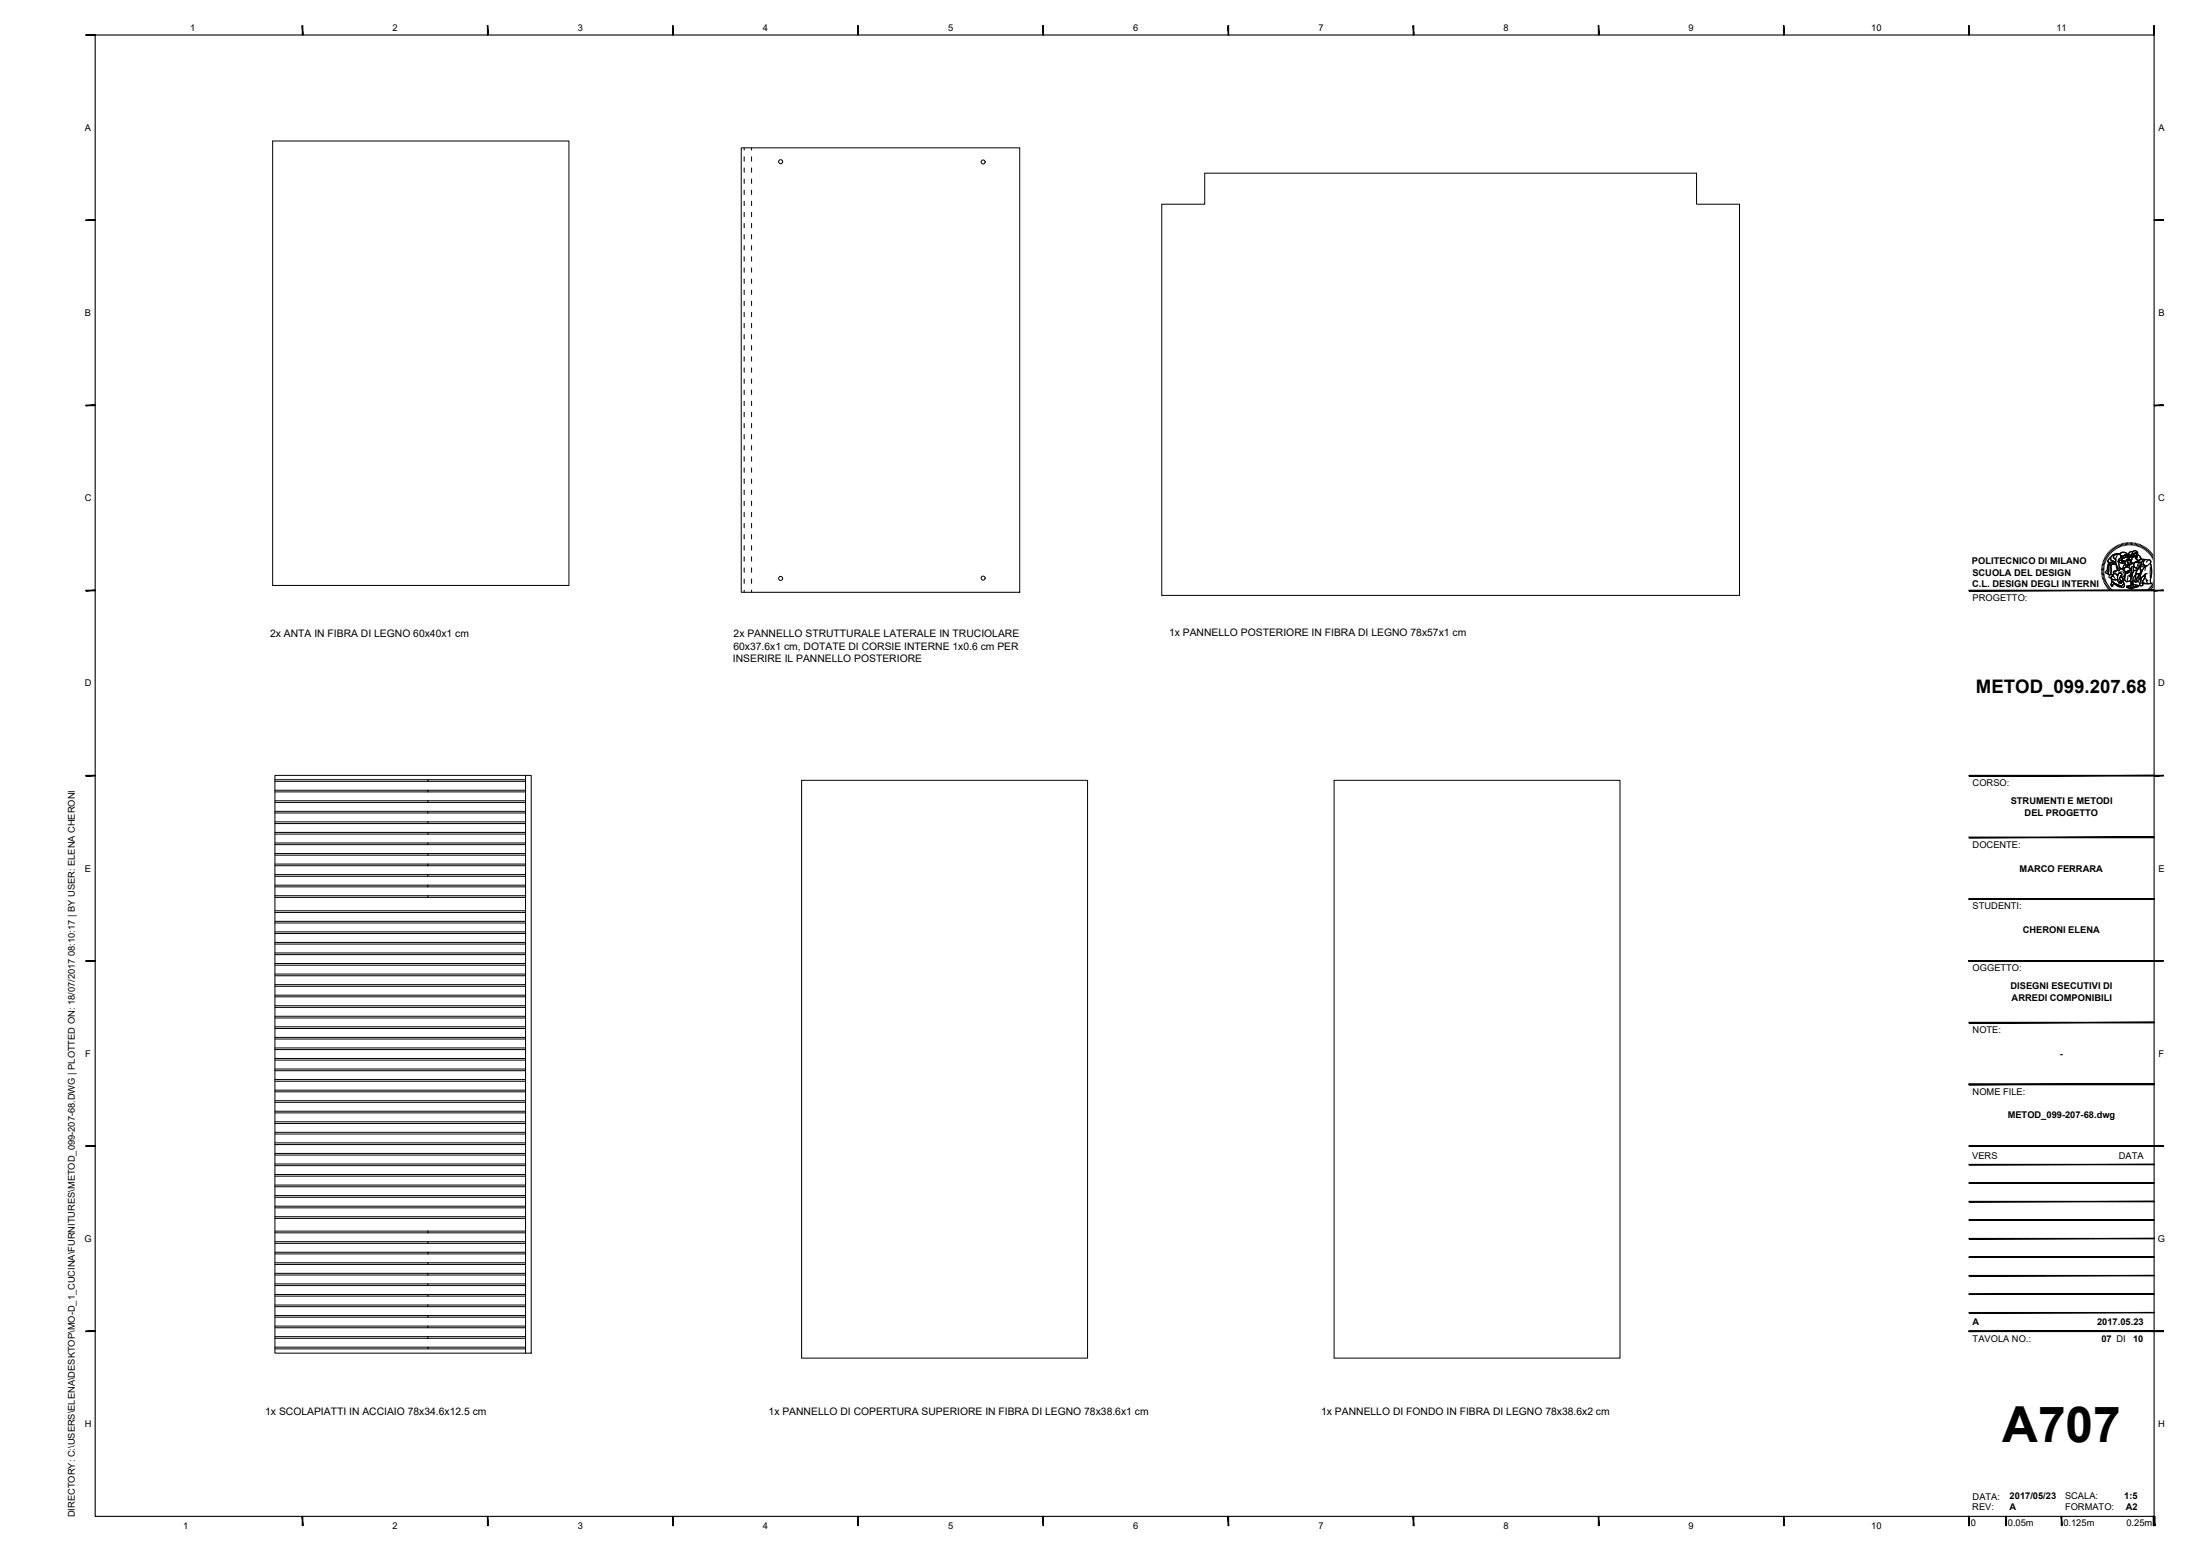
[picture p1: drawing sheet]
<svg xmlns="http://www.w3.org/2000/svg" width="594mm" height="420mm" viewBox="0 0 594 420" stroke-linecap="round" stroke-linejoin="round" font-family="sans-serif">
<!-- layer: A-FURN -->
<path d="M73.6 38.1h80v120h-80zM200.2 39.9h75.2v120h-75.2zM313.7 55.1h11.6v-8.3h132.8v8.3h11.6v105.7h-156zM74.2 209.4h69.2v156h-69.2zM141.9 209.4v156M216.5 210.7h77.2v156h-77.2zM360.3 210.7h77.2v156h-77.2z" fill="none" stroke="#000" stroke-width=".27"/>
<!-- layer: COSTR -->
<g fill="none" stroke="#000" stroke-width=".27">
<path d="M201 39.9v.6M203 39.9v.6M201 42.3v1.2M201 45.3v1.2M201 48.3v1.2M201 51.3v1.2M201 54.3v1.2M201 57.3v1.2M203 42.3v1.2M203 45.3v1.2M203 48.3v1.2M203 51.3v1.2"/>
<path d="M203 54.3v1.2M203 57.3v1.2M201 60.3v1.2M201 63.3v1.2M201 66.3v1.2M201 69.3v1.2M201 72.3v1.2M201 75.3v1.2M201 78.3v1.2M203 60.3v1.2M203 63.3v1.2M203 66.3v1.2"/>
<path d="M203 69.3v1.2M203 72.3v1.2M203 75.3v1.2M203 78.3v1.2M201 81.3v1.2M201 84.3v1.2M201 87.3v1.2M201 90.3v1.2M201 93.3v1.2M201 96.3v1.2M201 99.3v1.2M203 81.3v1.2"/>
<path d="M203 84.3v1.2M203 87.3v1.2M203 90.3v1.2M203 93.3v1.2M203 96.3v1.2M203 99.3v1.2M201 102.3v1.2M201 105.3v1.2M201 108.3v1.2M201 111.3v1.2M201 114.3v1.2M201 117.3v1.2"/>
<path d="M203 102.3v1.2M203 105.3v1.2M203 108.3v1.2M203 111.3v1.2M203 114.3v1.2M203 117.3v1.2M201 120.3v1.2M201 123.3v1.2M201 126.3v1.2M201 129.3v1.2M201 132.3v1.2M201 135.3v1.2"/>
<path d="M201 138.3v1.2M203 120.3v1.2M203 123.3v1.2M203 126.3v1.2M203 129.3v1.2M203 132.3v1.2M203 135.3v1.2M203 138.3v1.2M201 141.3v1.2M201 144.3v1.2M201 147.3v1.2M201 150.3v1.2"/>
<path d="M201 153.3v1.2M201 156.3v1.2M201 159.3v.6M203 141.3v1.2M203 144.3v1.2M203 147.3v1.2M203 150.3v1.2M203 153.3v1.2M203 156.3v1.2M203 159.3v.6M74.2 213.4h67.7M74.2 213.8h67.7"/>
<path d="M74.2 216.2h67.7M74.2 216.7h67.7M74.2 219.1h67.7M74.2 219.5h67.7M74.2 210.5h41.3M74.2 211h41.3M115.5 213.4v.4M115.5 216.2v.5M115.5 219.1v.4M141.9 210.5h-26.4v.5h26.4M74.2 221.9h67.7M74.2 222.4h67.7"/>
<path d="M74.2 224.8h67.7M74.2 225.2h67.7M74.2 227.6h67.7M74.2 228.1h67.7M74.2 230.5h67.7M74.2 230.9h67.7M74.2 233.3h67.7M74.2 233.8h67.7M74.2 236.2h67.7M74.2 236.6h67.7M74.2 239h67.7M74.2 239.5h67.7"/>
<path d="M115.5 221.9v.5M115.5 224.8v.4M115.5 227.6v.5M115.5 230.5v.4M115.5 233.3v.5M115.5 236.2v.4M115.5 239v.5M74.2 241.9h67.7M74.2 242.3h67.7M74.2 245.9h67.7M74.2 246.4h67.7M74.2 248.8h67.7"/>
<path d="M74.2 249.2h67.7M74.2 251.6h67.7M74.2 252.1h67.7M74.2 254.5h67.7M74.2 254.9h67.7M74.2 257.3h67.7M74.2 257.8h67.7M115.5 241.9v.4M74.2 260.2h67.7M74.2 260.6h67.7M74.2 263h67.7M74.2 263.5h67.7"/>
<path d="M74.2 265.9h67.7M74.2 266.3h67.7M74.2 268.7h67.7M74.2 269.2h67.7M74.2 271.6h67.7M74.2 272h67.7M74.2 274.4h67.7M74.2 274.9h67.7M74.2 277.3h67.7M74.2 277.7h67.7M74.2 280.1h67.7M74.2 280.6h67.7"/>
<path d="M74.2 283h67.7M74.2 283.4h67.7M74.2 285.8h67.7M74.2 286.3h67.7M74.2 288.7h67.7M74.2 289.1h67.7M74.2 291.5h67.7M74.2 292h67.7M74.2 294.4h67.7M74.2 294.8h67.7M74.2 297.2h67.7M74.2 297.7h67.7"/>
<path d="M74.2 300.1h67.7M74.2 300.5h67.7M74.2 302.9h67.7M74.2 303.4h67.7M74.2 305.8h67.7M74.2 306.2h67.7M74.2 308.6h67.7M74.2 309.1h67.7M74.2 311.5h67.7M74.2 311.9h67.7M74.2 314.3h67.7M74.2 314.8h67.7"/>
<path d="M74.2 317.2h67.7M74.2 317.6h67.7M74.2 338.6h67.7M74.2 338.1h67.7M74.2 335.7h67.7M74.2 335.3h67.7M74.2 332.9h67.7M74.2 332.4h67.7M74.2 320h67.7M74.2 320.5h67.7M74.2 322.8h67.7M74.2 323.3h67.7"/>
<path d="M74.2 325.7h67.7M74.2 326.2h67.7M74.2 328.6h67.7M74.2 329h67.7M115.5 332.4v.5M115.5 335.3v.4M115.5 338.1v.5M74.2 358.5h67.7M74.2 358.1h67.7M74.2 355.7h67.7M74.2 355.2h67.7M74.2 352.8h67.7"/>
<path d="M74.2 352.4h67.7M74.2 350h67.7M74.2 349.5h67.7M74.2 347.1h67.7M74.2 346.7h67.7M74.2 344.3h67.7M74.2 343.8h67.7M74.2 341.4h67.7M74.2 341h67.7M115.5 341v.4M115.5 343.8v.5M115.5 346.7v.4"/>
<path d="M115.5 349.5v.5M115.5 352.4v.4M115.5 355.2v.5M115.5 358.1v.4M74.2 361.4h67.7M74.2 360.9h67.7M74.2 364.2h41.3M74.2 363.8h41.3M115.5 360.9v.5M141.9 363.8h-26.4v.4h26.4"/>
<circle cx="210.8" cy="43.7" r=".55"/>
<circle cx="265.5" cy="43.7" r=".55"/>
<circle cx="210.8" cy="156.2" r=".55"/>
<circle cx="265.5" cy="156.1" r=".55"/>
</g>
<!-- layer: G-ANNO-LOGO -->
<g fill="none" stroke="#000" stroke-width=".3">
<path d="M567.5 154.1h.6M567.5 153.8h.6M567.5 153.4l.7 .1M567.5 153.1l.7 .1M567.6 152.7l.7 .1M567.7 152.4l.6 .1M567.8 152l.6 .2M567.9 151.7l.6 .2M568 151.3l.6 .3M568.1 151l.6 .3M568.1 154.5h-.6M568.2 154.8h-.7"/>
<path d="M568.2 155.1l-.7 .1M568.2 155.4l-.6 .2M568.3 150.7l.6 .3M568.3 155.7l-.6 .2M568.4 156.1l-.7 .1M568.4 150.4l.6 .3M568.5 156.4l-.6 .2M568.6 156.7l-.6 .2M568.6 150.1l.6 .3M568.7 157l-.6 .3M568.8 149.8l.6 .4M568.9 157.3l-.6 .3"/>
<path d="M569 157.6l-.6 .3M569.1 149.5l.5 .4M569.2 157.8l-.6 .4M569.3 149.2l.5 .5M569.4 151.8h.6a.84 .84 0 0 0 1.3-.1l.1 .6-1 .1a.78 .78 0 0 1-1.1-.5zM569.4 151.8v.4M569.4 158.1l-.6 .4M569.5 148.9l.5 .5M569.5 152.3l-.2 .5-.2 1.4-.3 .6 .4 .2M569.6 158.4l-.6 .4M569.7 150.7l.3-.2-.1 .3a.81 .81 0 0 0 1 .8l.3 .1-.1 .2a.74 .74 0 0 1-1.1-.1l-.3 .1a.51 .51 0 0 1-.5-.4 .51 .51 0 0 1 .3-.6zM569.8 148.7l.4 .5"/>
<path d="M569.8 158.6l-.6 .5M569.8 152.3l-.3 .5v1.4l-.3 .8 .7 .2M569.8 152.3l.4 .1-.2 .4 .1 1.2-.1 1.1-.1 .1a.44 .44 0 0 1-.6-.2 .44 .44 0 0 1 .1-.6l.1-1.4zM570 150.5l-.6 .6a.44 .44 0 0 0-.2 .5 .44 .44 0 0 0 .5 .3h.6a.65 .65 0 0 0 1-.2M570 158.9l-.5 .4M570 148.4l.5 .6M570 155.9a1.21 1.21 0 0 0 1.8 .5M570.1 150.2l.6-.5 1.3-.1a.99 .99 0 0 0-1.2 1l.5 .3v.8l-.5-.1a.75 .75 0 0 1-.9-.8zM570.2 156.3v.5l.8 .7 1.9 .9M570.2 156.2l.7 .4 .9-.2 .4 .8v.2l.2-.2 .3 .4-.2-.6 .3 .4-.1-.4 .4 .1-.8-.6 .3-.8 .4 .2 .3 1a.79 .79 0 0 1 .1 .9 .79 .79 0 0 1-.9 .3l-1.7-.8-.6-.5zM570.2 159.1l-.5 .5M570.2 152.4l1.2-.1 .6 1.2-.1 .5-.4 .1a.6 .6 0 0 0-.8 .7l.2 .1-.4 .5a.56 .56 0 0 1-.5-.9v-1.7z"/>
<path d="M570.2 152.4l-.2 .6 .1 2.1M570.3 148.2l.4 .5M570.3 156.9l.8 .6 1.4 .6h.6l.4-.6a.65 .65 0 0 1 0 1 .65 .65 0 0 1-.9 0l-1.3-.6a.44 .44 0 0 0-.5-.3 .44 .44 0 0 0-.3 .5v.2h-.3a.86 .86 0 0 1 0-1.2zM570.3 156.9l-.1 .2a.83 .83 0 0 0 0 1.2l.4-.2-.2-.1a.49 .49 0 0 1 .4-.4 .49 .49 0 0 1 .5 .3l.9 .5a1.25 1.25 0 0 0 1.5-.1l-.2-.8M570.4 159.3l-.4 .5M570.5 155.4a.5 .5 0 0 0-.8-.2 .5 .5 0 0 0 .1 .8 .61 .61 0 0 1 .6-.4 .61 .61 0 0 1 .5 .4l.3 .2M570.6 148l.4 .5M570.7 159.5l-.5 .6M570.7 155l.4-.2 .2 .1a.73 .73 0 0 1 .5 1v.5a1.19 1.19 0 0 1-1.8-.5l.7-.2-.2-.3zM570.7 154.4l1.2-.4 .3 .1 .2-.4 .5-.1 .6 .2 .3 .4a1 1 0 0 1 0 1.2 1 1 0 0 1-1.1 .4v-.3a.47 .47 0 0 0 .1-.7 .47 .47 0 0 0-.8 .2l-.1 .4-.8-.6a.29 .29 0 0 1-.4 0 .29 .29 0 0 1 0-.4zM570.9 147.8l.3 .6M570.9 150l.9-.4a.75 .75 0 0 1 .9 .6 .75 .75 0 0 1-.5 .9l-.2 .4 .1 .4a1.41 1.41 0 0 0 .6 1.5l.2 .2-.5 .1-.1 .3a.32 .32 0 0 1-.4 0 .32 .32 0 0 1 0-.5l-.6-1.4v-1.2l-.6-.4z"/>
<path d="M570.9 159.7l-.4 .6M571.1 154.7l.7 .7M571.1 154.8l-.5 .4 .1 .4M571.2 147.6l.3 .6M571.2 159.9l-.4 .6M571.4 152.3l-2-.1-.4 1.6-.5 .7 .3 .3M571.5 147.4l.3 .6M571.5 152.7l.2 1.3M571.7 149.9l-.3 .7-.1 1.2 .6 1.6a.38 .38 0 0 0 0 .5 .38 .38 0 0 0 .4 .2l.1-.4 .5-.2a1.04 1.04 0 0 1-.7-1.4 1.49 1.49 0 0 1 .5-1.7 1.04 1.04 0 0 0-1.4-.8l-.7 .2-.5 .4-.2 .6a.81 .81 0 0 0 1 .8l.3 .1M571.8 147.3l.3 .6M571.9 154l-.4 .1a.6 .6 0 0 0-.8 .7l.2 .1M572 149.6a.87 .87 0 0 0-.9 .2 .87 .87 0 0 0-.2 1l.4 .1"/>
<path d="M572.1 147.1l.3 .6M572.2 154.7a.47 .47 0 0 1 .7 .2 .47 .47 0 0 1-.2 .6l-.4 1 .8 .7-.4-.2 .1 .5-.3-.5 .2 .6-.3-.4-.2 .2v-.2l-.4-.6 .1-1.2zM572.2 154.7a.47 .47 0 0 1 .7 .2 .47 .47 0 0 1-.2 .6l-.4 1 .8 .7-.4-.2 .1 .4-.3-.4 .1 .6-.2-.4-.2 .2v-.2l-.4-.6v-1.1zM572.2 151l1-.4-.1 .5-1.1 .5zM572.3 151.5l.7-.3 .3 .2-.4 .2 .2 .4a.61 .61 0 0 1-.8-.5zM572.3 151.5a.57 .57 0 0 0 .8 .5M572.4 149.7l.7-.6 1 .2a.3 .3 0 0 1 .4 .3 .3 .3 0 0 1-.4 .3l-.3-.2-.5 .5-.6-.2M572.4 147l.3 .6M572.5 149.4l.5-.3h.6l.7 .4a.23 .23 0 0 1 .2 .3 .23 .23 0 0 1-.3 .1l-.4-.2-.4 .4-.4 .1-.6-.5zM572.7 150l.6 .2 .6-.5 .3 .2-.2 .6-.4 .2-.4-.2-.6 .2zM572.8 146.9l.2 .6M572.9 153.6l.6 .2 .4 .6a.82 .82 0 0 1-.2 1.1h-.1"/>
<path d="M573 151.5h.8l-.2 .1a.37 .37 0 0 1-.2 .5 .37 .37 0 0 1-.5-.2zM573 155.9l.3 1a.8 .8 0 0 1 .1 .9 .8 .8 0 0 1-.9 .3M573 151.2l.3 .2M573.1 150.9v.2l-1.1 .5M573.1 154.4l-.8 .2M573.1 146.8l.2 .6M573.2 150.6l-.4 .5M573.3 154.1l.7 .5M573.4 151.5a.33 .33 0 0 0-.4 .3 .33 .33 0 0 0 .4 .3 .33 .33 0 0 0 .2-.5l.2-.1-.6 .1M573.4 154.6a.7 .7 0 0 1 .2 .9 .7 .7 0 0 1-1 .2M573.5 153.5l.6-.4h.6l.5 .4a.32 .32 0 0 1 .1 .5 .32 .32 0 0 1-.4 0l-.3 .2a.5 .5 0 0 1-.6 .3 .5 .5 0 0 1-.4-.5zM573.5 153.8l.1-.4a.91 .91 0 0 1 1.3-.1l.3 .1a.32 .32 0 0 1 .2 .4 .32 .32 0 0 1-.3 .3l-1.2 .3"/>
<path d="M573.5 146.7l.1 .6M573.5 156.4l.8 .7M573.7 150.5v.1M573.8 150.1l.2 .1M573.8 155.8v.9M573.8 152.4a1.25 1.25 0 0 0-.5 1.3M573.8 146.6l.1 .7M573.8 150.1v.1M573.9 154.4l1.2-.4-.2 .5-.4 .3-.5-.2zM573.9 154.4l.6 .4 .4-.3v-.3l.5-.4-.3-.4-.5-.3h-.6l-.5 .7-.2-.1v-.5l.5-.8 .2 .2h1.1l.5-.4v-.3l.6 .2v.5a.62 .62 0 0 1-.1 .9l.1 .7-.3 .5-.4 .1-.2 .6h-.4l.3 .3 .3-.1v.4l.1-.3-.3 1.1a.98 .98 0 0 1-1.5 0l-.3-.4 .3-.6 .2-1.1M573.9 155.2l-.3 1-.4 .4M574.1 154.6h-.1"/>
<path d="M574.2 150.3l.8-.2a.29 .29 0 0 1 .2 .5 .29 .29 0 0 1-.5 0zM574.2 146.6l.1 .6M574.2 149.9l-.2 .6-.4 .2-.4-.2-.6 .2M574.2 151.2l.5-.3 .4 .1 .5 1a.22 .22 0 0 1-.1 .3 .22 .22 0 0 1-.3-.1 .22 .22 0 0 1 .2-.3l-.2-.7a.44 .44 0 0 0-.7-.1 .44 .44 0 0 0 .1 .7l.1 .4a.43 .43 0 0 1-.7 .4 .43 .43 0 0 1 0-.7zM574.3 158.3l2-.4 1.1 .2-2 .6zM574.3 158.3l1.1 .4v.3l-1.1-.4zM574.5 151.1l.5-.1 .4 .7a.63 .63 0 0 1-.1 .7 .63 .63 0 0 1-.7 .2zM574.5 146.5l.1 .7M574.6 150.1l.1-.2a.53 .53 0 0 1 .8 .4l-.3 .1M574.6 155.5l-.3 1.6 1-.2M574.6 154.6h.1M574.6 149.9h.1a.52 .52 0 0 1 .8 .4l-.3 .1-.2-.3h-.4z"/>
<path d="M574.7 154.2l.1 .1M574.7 154.5l.1 .1M574.8 154.3h-.1M574.8 151.3h.1M574.9 151.3l-.2 .1M574.9 146.5v.7M575 150.2l-.5-.1-.3 .2 .2 .1a.36 .36 0 0 0 .5 .2 .36 .36 0 0 0 .3-.4l-.2-.1v.2M575 152.6v.7M575 155.3l.3 .1 .2-.6 .4-.1-.4 1.3v-.4h-.3zM575.1 154.1l-.2 .5a.51 .51 0 0 1-.8-.1M575.1 151.1l.2 .3-.1 .1M575.2 151.3a.43 .43 0 0 0-.7-.2 .43 .43 0 0 0 .1 .7 .5 .5 0 0 1-.1 .8 .5 .5 0 0 1-.7-.4l.4-1 .7-.3 .6 .5 .1 .8-.2 .2-.2-.4"/>
<path d="M575.3 146.5l-.1 .7M575.3 151.6l-.2 .1M575.3 151.4a.43 .43 0 0 1 0 .7 .43 .43 0 0 1-.6-.1l-.1-.1M575.3 152.3l-.3 .3h-.4M575.4 158.7l2.1-.6-.1 .3-2 .6zM575.4 158.7v.3M575.5 150.3a.99 .99 0 0 1 0 1.2M575.5 154.8h.1M575.5 155.5l-.1 .4 .2-.2M575.5 149.9l.2 .4M575.6 151.9l-.1-.5a.84 .84 0 0 0 0-1.1l-.4-.5a.45 .45 0 0 1-.2-.6 .45 .45 0 0 1 .6-.2 .27 .27 0 0 1 .4-.1 .27 .27 0 0 1-.1 .5v1.1l.2-.1v-.4a.42 .42 0 0 0 .3 .3 .42 .42 0 0 0 .5-.1l-.1 .6 .2-.1 .4 .7-1.1 .7M575.6 146.5v.7"/>
<path d="M575.7 155.2l-.2 .3v-.3M575.7 152.9l-.2 1.4M575.7 152.1l.4 .2M575.7 157l.2-.1 .2 1-.3-.5-.4 .6zM575.8 154.1l-.4 .3v.5M575.9 154.7l-.4 .1-.2 .6h-.4l.3 .3 .3-.1M575.9 153l-.4 .8M576 146.6l-.1 .6M576 149h-.5a.61 .61 0 0 0-.6 .7M576.1 148.9l.6-.2 .4 .2 .1 .4v.7l-.4 .9v-.7l.3-.5-.3-.5-.2 .2a.78 .78 0 0 0-.6 1.1h-.2l-.1-.8zM576.1 150l.2 .3 .5-.1M576.1 148.9l.6-.2 .5 .5v.8l-.4 .9v-.7l.3-.5a.32 .32 0 0 0-.2-.4 .32 .32 0 0 0-.4 .1h-.3l-.2 1-.2 .1-.1-.8z"/>
<path d="M576.2 152.1l.1-.1a1.52 1.52 0 0 1 1.9 0 1.33 1.33 0 0 1-1.4 1.5l-.6-.7zM576.2 149.5l.6-.3 .3 .5-.3 .5a.4 .4 0 0 1-.4 .1 .4 .4 0 0 1-.3-.3zM576.2 149.7l.2 .1M576.2 154l.9-.1-.7 1.6a1.53 1.53 0 0 0-.5 1.5h-.2l-.2 .5-.2-1zM576.2 154.1l-.9 2.5 .2 .9-.1 .9 .4-1 .3 .8-.2-1.3-.4 .6M576.3 146.6l-.1 .7M576.3 150.2h.1M576.3 153.1a.62 .62 0 0 0-.1 .9l1-.1 .4-.6M576.3 149.8h.1M576.4 150.1h.1M576.7 146.7l-.2 .6M576.7 149.9l.2 .1"/>
<path d="M576.8 155l.7-.1-.5 1.4 .2 .7-.3 .2-.5-.2zM576.8 149.9l-.1 .1M576.9 150.7l.4 .7M577 153.2h.1M577 146.7l-.1 .7M577 151.6h.1a2.25 2.25 0 0 1 1.8-.5l-.7 .9zM577.1 153.9l-.7 1.6a1.53 1.53 0 0 0-.5 1.5M577.2 153.1l-.3 .1M577.2 149.7a1.26 1.26 0 0 1 .9 1.1l.3 .2-.4 .1a.63 .63 0 0 1-.8 .1 .63 .63 0 0 1-.2-.8zM577.2 153.4l-.1 .1M577.2 149.7l.7 .5 .2 .5M577.4 146.8l-.2 .7"/>
<path d="M577.4 158.1v.3l-2 .6-1.1-.4v-.3l1.1 .4 2-.6a6.1 6.1 0 0 0-3.1 .2M577.7 146.9l-.2 .7M577.8 152.8l-.1 .4M577.8 151.8l.3 .1 .2 .3M577.8 153l.2 .1-.1 .7a.71 .71 0 0 1-.2 1.1l-1 .1 .4-1.1zM577.8 150.6l.6 .4M577.9 154.9h-.2a.84 .84 0 0 0-.9 .3 .84 .84 0 0 0-.1 .9l-.3 .9 .5 .2a.44 .44 0 0 0 .1-.8l.5-1.5M577.9 156.3l-.1 .2 .3 .2M578 147.1l-.2 .6M578 153.1v1.2l-.2 1a1.85 1.85 0 0 0-.2 2l.3 .2M578.2 156l1.1-1-.5 1.6a1.19 1.19 0 0 0-.2 1.4l-.1 .1a.45 .45 0 0 1-.7 0 .45 .45 0 0 1 .1-.7zM578.2 152a1.04 1.04 0 0 1 .7-.9 1.04 1.04 0 0 1 1 .1 .55 .55 0 0 1 .8 .2 .55 .55 0 0 1-.2 .8l-.3 .3a1.09 1.09 0 0 1-1.9-.3"/>
<path d="M578.3 152.2l-.5 .6a.69 .69 0 0 1-.5 .7 .69 .69 0 0 1-.7-.3 .75 .75 0 0 1-.1-1.2l.5-.2a.33 .33 0 0 1 .5 .2 .33 .33 0 0 1-.2 .4v.2a.24 .24 0 0 0 .2 .3 .24 .24 0 0 0 .3-.2l.1-.3-.1-.6-.7-.2-.8 .4-.1 .6M578.3 153.8l.1 .5M578.4 147.2l-.3 .6M578.7 147.4l-.3 .6M578.8 153l-.9 .1M578.8 157.2l.6 .4M579 147.5l-.3 .6M579 151a2.39 2.39 0 0 0-2 .6M579.2 159.9l.3 .5M579.2 156l.8 .9M579.2 153a6.5 6.5 0 0 0-1.4 3.4l1.5-1.4 .5-.1M579.3 151.1l.5 .1a.64 .64 0 0 1 .7 0 .64 .64 0 0 1 .2 .7l.2 1.2a7.8 7.8 0 0 1-.2 3.6l.3 .9h-2a.45 .45 0 0 1-.6-.3 .45 .45 0 0 1 .3-.6l.6-1.7-1.5 1.4a5.9 5.9 0 0 1 1.5-3.4l.4-.2a.93 .93 0 0 1-1-.7 .93 .93 0 0 1 .6-1z"/>
<path d="M579.3 151.1a.91 .91 0 0 0-.6 1 .91 .91 0 0 0 1 .7M579.3 147.7l-.4 .6M579.3 155l-.5 1.6a1.24 1.24 0 0 0-.2 1.4l-.1 .1a.45 .45 0 0 1-.7 0 .45 .45 0 0 1 .1-.7l.3-1.4M579.4 159.7l.4 .5M579.4 153l-.2 1M579.6 156.4l.2 .9 .4 .3M579.6 147.9l-.4 .6M579.7 159.5l.4 .5M579.8 151.5l-.2 .3M579.9 148.2l-.4 .5M579.9 159.2l.5 .5M580.1 148.4l-.4 .5"/>
<path d="M580.1 159l.5 .5M580.4 158.8l.5 .4M580.4 148.6l-.5 .5M580.6 158.5l.5 .4M580.6 153.1l.1 3.4M580.7 148.9l-.5 .4M580.7 152a9.8 9.8 0 0 1 0 5l.3 .6-2.5-.1M580.8 158.3l.5 .4M580.9 149.1l-.5 .5M581 158l.5 .4M581.1 149.4l-.5 .4M581.1 157.7l.6 .4"/>
<path d="M581.3 157.4l.6 .3M581.3 149.7l-.5 .4M581.4 157.1l.6 .3M581.6 150l-.6 .4M581.6 156.8l.6 .3M581.7 156.5l.6 .3M581.7 150.3l-.6 .3M581.8 156.2l.6 .2M581.9 155.9l.6 .2M581.9 150.6l-.6 .3M582 155.6l.6 .1M582 155.3l.7 .1"/>
<path d="M582 155h.7M582.1 150.9l-.6 .3M582.1 154.6l.7 .1M582.1 154.4h.7M582.2 151.3l-.6 .2M582.3 151.6l-.6 .2M582.5 151.9l-.7 .2M582.5 152.3l-.6 .1M582.6 152.6l-.6 .2M582.7 153l-.7 .1M582.7 153.3l-.6 .1M582.8 153.7h-.7"/>
<path d="M582.8 154l-.7 .1M571.5 160.1l-.4 .6M571.8 160.3l-.4 .6M572 160.4l-.2 .6M572.3 160.6l-.2 .6M572.6 160.7l-.2 .6M572.9 160.8l-.2 .6M573.3 160.9l-.2 .6M573.6 161l-.2 .6M573.9 161l-.1 .7M574.2 161.1l-.1 .6M574.5 161.1v.7"/>
<path d="M574.9 161.1l-.1 .7M575.2 161.1v.7M575.5 161.1l.1 .7M575.8 161.1l.1 .7M576.2 161.1l.1 .6M576.5 161l.1 .7M576.8 160.9l.2 .7M577.1 160.8l.2 .7M577.4 160.7l.2 .7M577.7 160.6l.3 .7M578 160.5l.3 .6M578.3 160.4l.3 .6"/>
<path d="M578.6 160.2l.3 .6M578.9 160l.4 .6"/>
</g>
<!-- layer: G-ANNO-TTLB -->
<g fill="#fff" stroke="#fff" stroke-width=".27">
<path d="M556.7 159.5l30.7 4.3-5.7-4.3zM556.7 159.5l30.7 4.3h-30.7z"/>
<path d="M581.7 144.9h5.7l-5.7 14.6zM587.4 144.9l-5.7 14.6 5.7 4.3z"/>
</g>
<path d="M556.7 159.5h25v-14.6h5.7v18.9h-30.7z" fill="none" stroke="#fff" stroke-width=".27"/>
<g fill="#000" stroke="#000" stroke-width=".27">
<path d="M23.2 9.5h2.5v-.1zM23.2 9.4h2.5l-2.5 .1z"/>
<path d="M81.6 7l.2 2.5v-2.5zM81.6 7l.2 2.5h-.2z"/>
<path d="M131.6 7l.2 2.5v-2.5zM131.6 7l.2 2.5h-.2z"/>
<path d="M181.6 7l.2 2.5v-2.5zM181.6 7l.2 2.5h-.2z"/>
<path d="M231.6 7l.2 2.5v-2.5zM231.6 7l.2 2.5h-.2z"/>
<path d="M281.6 7l.2 2.5v-2.5zM281.6 7l.2 2.5h-.2z"/>
<path d="M331.6 7l.2 2.5v-2.5zM331.6 7l.2 2.5h-.2z"/>
<path d="M381.6 7l.2 2.5v-2.5zM381.6 7l.2 2.5h-.2z"/>
<path d="M431.6 7l.2 2.5v-2.5zM431.6 7l.2 2.5h-.2z"/>
<path d="M481.6 7l.2 2.5v-2.5zM481.6 7l.2 2.5h-.2z"/>
<path d="M531.6 7l.2 2.5v-2.5zM531.6 7l.2 2.5h-.2z"/>
<path d="M581.6 7l.2 2.5v-2.5zM581.6 7l.2 2.5h-.2z"/>
<path d="M23.2 59.5h2.5v-.1zM23.2 59.4h2.5l-2.5 .1z"/>
<path d="M581.7 59.5h2.5v-.1zM581.7 59.4h2.5l-2.5 .1z"/>
<path d="M23.2 109.6h2.5v-.2zM23.2 109.4h2.5l-2.5 .2z"/>
<path d="M581.7 109.6h2.5v-.2zM581.7 109.4h2.5l-2.5 .2z"/>
<path d="M23.2 159.5h2.5v-.1zM23.2 159.4h2.5l-2.5 .1z"/>
<path d="M531.7 159.5h50v-.1zM531.7 159.4h50l-50 .1z"/>
<path d="M581.7 159.5h2.5v-.1zM581.7 159.4h2.5l-2.5 .1z"/>
<path d="M23.2 209.6h2.5v-.2zM23.2 209.4h2.5l-2.5 .2z"/>
<path d="M531.7 209.6h50v-.2zM531.7 209.4h50l-50 .2z"/>
<path d="M581.7 209.6h2.5v-.2zM581.7 209.4h2.5l-2.5 .2z"/>
<path d="M531.7 226.2h50v-.2zM531.7 226h50l-50 .2z"/>
<path d="M23.2 259.5h2.5v-.1zM23.2 259.4h2.5l-2.5 .1z"/>
<path d="M531.7 242.7v.2l50-.2zM531.7 242.9l50-.2v.2z"/>
<path d="M531.7 259.4v.1l50-.1zM531.7 259.5l50-.1v.1z"/>
<path d="M531.7 259.4v.1l50-.1zM531.7 259.5l50-.1v.1z"/>
<path d="M531.7 259.4v.1l50-.1zM531.7 259.5l50-.1v.1z"/>
<path d="M531.7 259.4v.1l50-.1zM531.7 259.5l50-.1v.1z"/>
<path d="M531.7 242.9h50v-.2zM531.7 242.7h50l-50 .2z"/>
<path d="M581.7 259.5h2.5v-.1zM581.7 259.4h2.5l-2.5 .1z"/>
<path d="M531.7 276v.2l50-.2zM531.7 276.2l50-.2v.2z"/>
<path d="M531.7 292.7v.2l50-.2zM531.7 292.9l50-.2v.2z"/>
<path d="M531.7 292.7v.2l50-.2zM531.7 292.9l50-.2v.2z"/>
<path d="M23.2 309.5h2.5v-.1zM23.2 309.4h2.5l-2.5 .1z"/>
<path d="M531.7 319.4h50zM531.7 319.5l50-.1z"/>
<path d="M531.7 314.4h50zM531.7 314.5l50-.1z"/>
<path d="M531.7 309.4v.1l50-.1zM531.7 309.5l50-.1v.1z"/>
<path d="M581.7 309.5h2.5v-.1zM581.7 309.4h2.5l-2.5 .1z"/>
<path d="M581.7 309.5h2.5v-.1zM581.7 309.4h2.5l-2.5 .1z"/>
<path d="M531.7 339.4h50zM531.7 339.5l50-.1z"/>
<path d="M531.7 334.4h50zM531.7 334.5l50-.1z"/>
<path d="M531.7 329.4h50zM531.7 329.5l50-.1z"/>
<path d="M531.7 324.4h50zM531.7 324.5l50-.1z"/>
<path d="M23.2 359.6h2.5v-.2zM23.2 359.4h2.5l-2.5 .2z"/>
<path d="M531.7 359.4v.2l50-.2zM531.7 359.6l50-.2v.2z"/>
<path d="M531.7 359.4v.2l50-.2zM531.7 359.6l50-.2v.2z"/>
<path d="M531.7 354.4h50zM531.7 354.5l50-.1z"/>
<path d="M531.7 349.4h50zM531.7 349.5l50-.1z"/>
<path d="M531.7 344.4h50zM531.7 344.5l50-.1z"/>
<path d="M581.7 359.6h2.5v-.2zM581.7 359.4h2.5l-2.5 .2z"/>
<path d="M581.7 359.6h2.5v-.2zM581.7 359.4h2.5l-2.5 .2z"/>
<path d="M581.7 359.6h2.5v-.2zM581.7 359.4h2.5l-2.5 .2z"/>
<path d="M581.7 359.6h2.5v-.2zM581.7 359.4h2.5l-2.5 .2z"/>
<path d="M81.6 409.5l.2 2.5v-2.5zM81.6 409.5l.2 2.5h-.2z"/>
<path d="M131.6 409.5l.2 2.5v-2.5zM131.6 409.5l.2 2.5h-.2z"/>
<path d="M181.6 409.5l.2 2.5v-2.5zM181.6 409.5l.2 2.5h-.2z"/>
<path d="M231.6 409.5l.2 2.5v-2.5zM231.6 409.5l.2 2.5h-.2z"/>
<path d="M281.6 409.5l.2 2.5v-2.5zM281.6 409.5l.2 2.5h-.2z"/>
<path d="M331.6 409.5l.2 2.5v-2.5zM331.6 409.5l.2 2.5h-.2z"/>
<path d="M381.6 409.5l.2 2.5v-2.5zM381.6 409.5l.2 2.5h-.2z"/>
<path d="M431.6 409.5l.2 2.5v-2.5zM431.6 409.5l.2 2.5h-.2z"/>
<path d="M481.6 409.5l.2 2.5v-2.5zM481.6 409.5l.2 2.5h-.2z"/>
<path d="M531.6 409.5v2.5h.2zM531.6 409.5h.2v2.5z"/>
<path d="M531.6 409.5l.2 2.5v-2.5zM531.6 409.5l.2 2.5h-.2z"/>
<path d="M541.6 409.5l.2 2.5v-2.5zM541.6 409.5l.2 2.5h-.2z"/>
<path d="M556.6 409.5l.2 2.5v-2.5zM556.6 409.5l.2 2.5h-.2z"/>
<path d="M581.6 409.5l.2 2.5v-2.5zM581.6 409.5l.2 2.5h-.2z"/>
<path d="M581.4 409.5l.5 2.5v-2.5zM581.4 409.5l.5 2.5h-.5z"/>
</g>
<path d="M25.7 9.5h556v400h-556z" fill="none" stroke="#000" stroke-width=".3"/>
<text font-size="13.4" x="540.7" y="389.3">A707</text>
<text font-size="5" x="533.6" y="187.2">METOD_099.207.68</text>
<g font-size="2.8">
<text x="72.9" y="172">2x ANTA IN FIBRA DI LEGNO 60x40x1 cm</text>
<text x="198.1" y="172">2x PANNELLO STRUTTURALE LATERALE IN TRUCIOLARE</text>
<text x="315.7" y="171.7">1x PANNELLO POSTERIORE IN FIBRA DI LEGNO 78x57x1 cm</text>
<text x="197.9" y="178.8">INSERIRE IL PANNELLO POSTERIORE</text>
<text x="198.1" y="175.4">60x37.6x1 cm, DOTATE DI CORSIE INTERNE 1x0.6 cm PER</text>
<text x="71.6" y="382.1">1x SCOLAPIATTI IN ACCIAIO 78x34.6x12.5 cm</text>
<text x="207.5" y="382.1">1x PANNELLO DI COPERTURA SUPERIORE IN FIBRA DI LEGNO 78x38.6x1 cm</text>
<text x="356.8" y="382.1">1x PANNELLO DI FONDO IN FIBRA DI LEGNO 78x38.6x2 cm</text>
</g>
<g font-size="2.5">
<text x="51.3" y="8.3">1</text>
<text x="106" y="8.3">2</text>
<text x="156" y="8.3">3</text>
<text x="206" y="8.3">4</text>
<text x="256" y="8.3">5</text>
<text x="306" y="8.3">6</text>
<text x="356" y="8.3">7</text>
<text x="406" y="8.3">8</text>
<text x="456" y="8.3">9</text>
<text x="505.3" y="8.3">10</text>
<text x="555.3" y="8.3">11</text>
<text x="23" y="35.4">A</text>
<text x="582.8" y="35.4">A</text>
<text x="23" y="85.4">B</text>
<text x="582.8" y="85.4">B</text>
<text x="22.9" y="135.4">C</text>
<text x="582.8" y="135.4">C</text>
<text x="532.5" y="152.4">POLITECNICO DI MILANO</text>
<text x="532.6" y="155.4">SCUOLA DEL DESIGN</text>
<text x="532.6" y="158.4">C.L. DESIGN DEGLI INTERNI</text>
<text x="532.7" y="162.2">PROGETTO:</text>
<text x="22.9" y="185.4">D</text>
<text x="582.8" y="185.4">D</text>
<text x="532.7" y="212.2">CORSO:</text>
<text x="543" y="217.2">STRUMENTI E METODI</text>
<text x="546.7" y="220.2">DEL PROGETTO</text>
<text x="532.7" y="228.9">DOCENTE:</text>
<text x="23" y="235.4">E</text>
<text x="545.4" y="235.4">MARCO FERRARA</text>
<text x="582.8" y="235.4">E</text>
<text x="532.7" y="245.6">STUDENTI:</text>
<text x="546.2" y="252">CHERONI ELENA</text>
<text x="532.7" y="262.2">OGGETTO:</text>
<text x="542.9" y="267.2">DISEGNI ESECUTIVI DI</text>
<text x="543.2" y="270.2">ARREDI COMPONIBILI</text>
<text x="532.7" y="278.9">NOTE:</text>
<text x="23" y="285.4">F</text>
<text x="556.2" y="285.4">-</text>
<text x="582.9" y="285.4">F</text>
<text x="532.7" y="295.6">NOME FILE:</text>
<text x="542.1" y="301.8">METOD_099-207-68.dwg</text>
<text x="532.6" y="312.9">VERS</text>
<text x="572.2" y="312.9">DATA</text>
<text x="22.8" y="335.4">G</text>
<text x="582.7" y="335.4">G</text>
<text x="532.7" y="357.9">A</text>
<text x="566.3" y="357.9">2017.05.23</text>
<text x="532.7" y="362.4">TAVOLA NO.:</text>
<text x="567.5" y="362.4">07 DI</text>
<text x="576" y="362.4">10</text>
<text x="22.9" y="385.4">H</text>
<text x="582.8" y="385.4">H</text>
<text x="532.6" y="407.8">REV:</text>
<text x="532.7" y="404.9">DATA:</text>
<text x="542.7" y="407.9">A</text>
<text x="542.7" y="404.8">2017/05/23</text>
<text x="557.6" y="404.9">SCALA:</text>
<text x="557.6" y="407.9">FORMATO:</text>
<text x="573.6" y="404.8">1:5</text>
<text x="574.1" y="407.9">A2</text>
<text x="20.2" y="409.7" transform="rotate(-90 20.2 409.7)">DIRECTORY: C:\USERS\ELENA\DESKTOP\MO-D_1_CUCINA\FURNITURES\METOD_099-207-68.DWG | PLOTTED ON: 18/07/2017 08:10:17 | BY USER: ELENA CHERONI</text>
<text x="49.5" y="412.8">1</text>
<text x="106" y="412.8">2</text>
<text x="156" y="412.8">3</text>
<text x="206" y="412.8">4</text>
<text x="256" y="412.8">5</text>
<text x="306" y="412.8">6</text>
<text x="356" y="412.8">7</text>
<text x="406" y="412.8">8</text>
<text x="456" y="412.8">9</text>
<text x="505.3" y="412.8">10</text>
<text x="532.2" y="412">0</text>
<text x="542.2" y="412">0.05m</text>
<text x="557.2" y="412">0.125m</text>
<text x="574.2" y="412">0.25m</text>
</g>
</svg>
